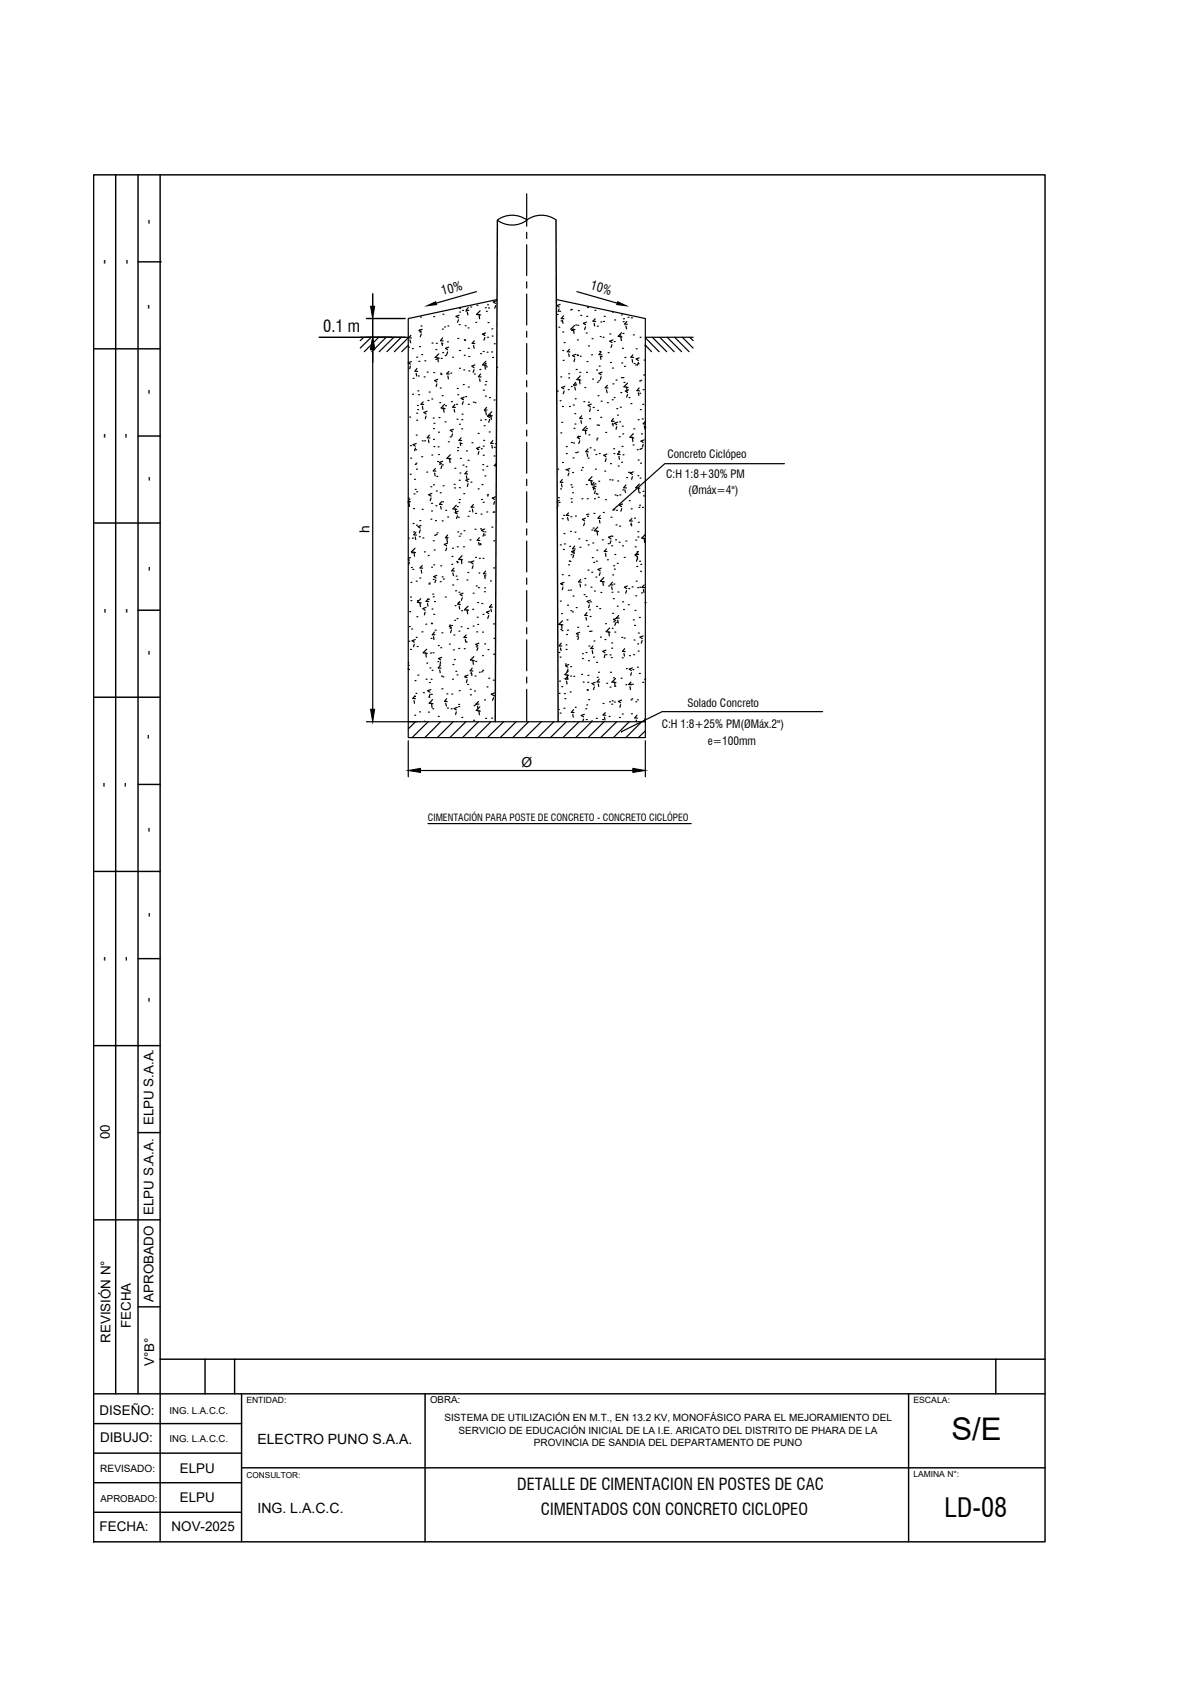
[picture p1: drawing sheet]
<svg xmlns="http://www.w3.org/2000/svg" width="210mm" height="297mm" viewBox="0 0 210 297" stroke-linecap="round" stroke-linejoin="round" font-family="sans-serif">
<!-- layer: 0 -->
<g fill="none" stroke="#000" stroke-width=".21">
<path d="M87.7 38.8a4.4 4.4 0 0 0 5.2 0M87.7 38.8a4.4 4.4 0 0 1 5.1 0 4.4 4.4 0 0 1 5.2 0M72.2 59.9l.2 .5M72.4 59.1l-.4 .4h.5M74 58.5h.1M74 58.1h.1M74.1 55.9h.1M74.2 57.4h.1M74.2 58.8l-.1 .5M74.4 58l-.5 .2 .3 .3M76.4 55.8h.1M78 58h.1"/>
<path d="M78 59.5l-.4 .5 .5 .1M78 55.4h.1M78.3 57.6h.1M78.9 57.4h.1M80.7 59.6h.1M80.8 56.3l-.2 .5M80.9 57.2h.1M80.9 55.5l-.5 .2 .4 .3M81 54.3h.1M81 55h.1M81.5 54.7h.1M81.8 59.8h.1"/>
<path d="M81.9 60h.1M82 57.4h.1M82.1 54.8h.1M82.4 55l.1 .5M82.5 57.8h.1M82.5 54.2l-.3 .4 .4 .1M83 54.1h.1M83.8 56.8h.1M84.1 53.8h.1M84.4 55.4l.1 .8M84.6 54.8l-.6 .6 .7 .1M85.2 58.9h.1"/>
<path d="M85.5 59.5l-.2 .4M85.5 54.2h.1M85.6 58.7l-.6 .2 .5 .2M85.7 54.8h.1M85.9 59.4h.1M85.9 53.7h.1M86 56.8h.1M86.1 54.3h.1M86.7 57.9h.1M86.7 59.2h.1M87.4 53.8l-.2 .5M87.5 53l-.6 .2 .4 .3"/>
<path d="M98.2 55.4h.1M98.5 57.6h.1M98.5 54.4l-.1 .5M98.6 54.8h.1M98.7 53.6l-.5 .2 .3 .3M98.9 56.5h.1M99.1 56.5l.1 .5M99.2 58.5h.1M99.3 55.7l-.4 .4 .5 .1M100.6 54.6h.1M100.7 54.5h.1M100.7 58.2h.1"/>
<path d="M101.1 58l.1 .7M101.2 57.3l-.6 .7 .7 .1M101.5 57.3h.1M101.8 59.9h.1M101.8 57.3h.1M101.9 54.7h.1M102.3 55.6h.1M103.2 57.6l-.2 .5M103.3 58.7h.1M103.4 56.8l-.6 .2 .4 .2M103.4 55.7h.1M103.5 54.2h.1"/>
<path d="M104.3 59.7h.1M104.7 57l.1 .4M104.8 54.7h.1M104.9 56.2l-.4 .4h.5M105.3 57.5h.1M105.8 59.3h.1M105.9 56.7h.1M106.3 59.4h.1M106.4 56.6h.1M106.5 55.7h.1M107.5 58.8h.1M107.9 55h.1"/>
<path d="M108 59.9l-.5 .2 .4 .3M108.3 56.4h.1M109.2 59h.1M109.4 59.3l.1 .7M109.5 58.6l-.5 .7 .6 .1M109.7 55.3l-.1 .2M109.8 58.7h.1M109.8 56.7h.1M109.9 56.2h.1M110.3 57.4l.1 .5M110.5 56.6l-.4 .5h.5M110.7 55.9h.1"/>
<path d="M111.3 56h.1M111.6 59h.1M112.8 59.4h.1M72 61.2h.1M72.2 73.5h.1M72.3 78.5h.1M72.3 64.5l-.1 .5M72.5 63.7l-.5 .2 .3 .3M72.7 61.4h.1M72.7 69.5h.1M72.8 66.7h.1M73.2 78.9l-.1 .5"/>
<path d="M73.3 79.2h.1M73.3 76.7h.1M73.3 65.8l.1 .4M73.3 78.1l-.5 .2 .4 .3M73.4 74h.1M73.4 62.9h.1M73.4 72.8h.1M73.5 64.9l-.4 .5h.5M73.6 71.4h.1M73.6 72.2h.1M73.6 68.9h.1M73.7 66.2h.1"/>
<path d="M73.8 69.5h.1M73.8 63.7h.1M73.9 61.1h.1M74.3 62.5h.1M74.4 77.7h.1M74.5 71.6v.5M74.6 70.8l-.4 .4 .5 .1M74.7 66.4h.1M74.8 77.7h.1M74.9 63.6h.1M75.1 73.3l-.1 .5M75.3 72.5l-.6 .2 .4 .2"/>
<path d="M75.3 65.6h.1M75.4 70.6h.1M75.5 77.5l.1 .5M75.6 69.1h.1M75.7 76.7l-.4 .4 .5 .1M76.1 70.3h.1M76.1 60.4h.1M76.4 73.6h.1M76.4 77.4h.1M76.4 75.5h.1M76.4 65.6h.1M76.5 74.6h.1"/>
<path d="M76.5 78.7h.1M76.8 63.3h.1M76.8 61.6h.1M76.9 60.5h.1M77 67.6l-.1 .5M77.2 63v.7M77.2 66.8l-.6 .2 .4 .3M77.2 78.7h.1M77.3 76.1h.1M77.3 62.3l-.6 .7 .7 .1M77.4 73.6h.1M77.5 70.9h.1"/>
<path d="M77.6 68.4h.1M77.7 65.8h.1M77.7 66h.1M77.8 63.1h.1M77.9 60.6h.1M77.9 60.4l.1 .5M77.9 69.7h.1M78 72h.1M78 62.1h.1M78.2 71.9l.1 .7M78.3 71.2l-.5 .7 .6 .1M78.4 74.3h.1"/>
<path d="M78.5 62.6h.1M78.5 71.5h.1M78.9 60.2h.1M78.9 62l-.2 .5M78.9 66.2l.1 .5M79 77.8h.1M79.1 61.2l-.6 .2 .4 .2M79.1 65.4l-.4 .5h.5M79.3 77h.1M79.4 65.7h.1M79.6 70.8h.1M79.7 62.9h.1"/>
<path d="M79.7 76.4l-.1 .5M79.9 75.6l-.5 .2 .3 .3M80 72.1l.1 .5M80.2 71.3l-.4 .4 .4 .1M80.5 71.2h.1M80.5 73.9h.1M80.6 68.4h.1M80.6 79.4h.1M80.7 78.9h.1M80.7 69.5h.1M81 61.8h.1M81 64.9h.1"/>
<path d="M81 74.7h.1M81.1 78l.1 .5M81.3 78.1h.1M81.3 77.2l-.4 .4h.5M81.4 75.6h.1M81.4 73.9h.1M81.4 73h.1M81.5 70.3h.1M81.6 67.8h.1M81.6 70.8l-.1 .4M81.7 65.2h.1M81.8 62.6h.1"/>
<path d="M81.8 70l-.5 .2 .3 .2M82.1 69.9h.1M82.2 79.4h.1M82.5 68.2h.1M82.5 61.4h.1M82.5 71.2h.1M82.6 65.3h.1M82.6 62.8h.1M83.2 78h.1M83.4 70.9h.1M83.5 60.9l.1 .5M83.6 65.1l-.2 .5"/>
<path d="M83.6 65.9h.1M83.6 60.1l-.4 .4h.5M83.7 64.3l-.5 .2 .4 .3M83.7 70.9h.1M84.1 79.2h.1M84.3 76.4h.1M84.4 79.6l-.1 .4M84.5 66.7l.1 .5M84.6 65.1h.1M84.6 78.8l-.6 .2 .4 .2M84.7 62.3h.1M84.7 74h.1"/>
<path d="M84.7 65.9l-.4 .5h.5M84.8 79.1h.1M85.2 61.9h.1M85.2 78.6h.1M85.2 68.7h.1M85.2 77.6h.1M85.3 75h.1M85.5 72.4h.1M85.5 64.3v.8M85.5 67.8h.1M85.5 73.9h.1M85.5 69.8h.1"/>
<path d="M85.5 64.1h.1M85.6 67.2h.1M85.6 72.6l.1 .5M85.6 63.7l-.6 .6 .7 .1M85.7 64.6h.1M85.8 71.8l-.4 .4h.4M85.8 62h.1M86.2 76.1h.1M86.3 70h.1M86.3 73.3h.1M86.3 73.9l-.2 .5M86.5 73.1l-.6 .2 .4 .3"/>
<path d="M86.5 73.2l.1 .7M86.6 62h.1M86.7 78.5l.1 .4M86.7 72.5l-.7 .7 .8 .1M86.8 63h.1M86.9 77.6l-.4 .5h.4M87.1 70.5h.1M87.1 78.8h.1M87.1 60.6h.1M87.3 78.2h.1M87.5 64.7h.1M98.2 68.9h.1"/>
<path d="M98.7 70.6h.1M98.8 66.4h.1M98.8 76.3h.1M99 74.4h.1M99.1 71.6h.1M99.2 61.8h.1M99.3 63.5h.1M99.4 60.4h.1M99.4 68.9l-.1 .5M99.6 68.1l-.6 .2 .4 .2M99.8 79.9h.1M99.8 78.7h.1"/>
<path d="M100.1 68.7h.1M100.2 65.9h.1M100.2 66.6h.1M100.2 62.3l.1 .5M100.4 71.6h.1M100.4 61.5l-.4 .5h.4M100.7 68.1h.1M100.7 78h.1M101 71.4h.1M101.1 78h.1M101.2 75.5h.1M101.3 72.9h.1"/>
<path d="M101.3 68.2l.1 .5M101.3 63.2l-.1 .5M101.3 74.7h.1M101.4 70.3h.1M101.5 67.7h.1M101.5 79.7h.1M101.5 67.4l-.4 .4 .4 .1M101.5 62.4l-.6 .2 .4 .3M101.5 65.1h.1M101.7 62.5h.1M101.8 79.7h.1M101.8 62.6h.1"/>
<path d="M101.8 76.9h.1M102.1 66.9l.1 .7M102.2 65.6h.1M102.2 77.7l-.2 .4M102.3 62.8h.1M102.3 66.2l-.6 .7 .6 .1M102.3 76.9l-.5 .2 .3 .2M102.4 74.1l.1 .5M102.5 73.3l-.3 .4h.4M102.9 70.8h.1M103.1 68.3h.1M103.2 75.8v.7"/>
<path d="M103.3 75.1l-.6 .7h.7M103.4 65.6h.1M103.4 75.5h.1M103.4 63.7h.1M103.4 79.9l.2 .5M103.6 79.1l-.4 .5h.5M103.7 60.9h.1M103.7 70.9h.1M103.8 76.6h.1M103.9 73.8h.1M104 78.9h.1M104 72l-.1 .5"/>
<path d="M104.2 71.2l-.5 .2 .3 .3M104.3 62.5h.1M104.4 66.8h.1M104.5 71.8h.1M104.7 79.3h.1M105.1 77.5h.1M105.1 65.2h.1M105.2 74.9h.1M105.2 77.2h.1M105.3 67.3h.1M105.3 72.3h.1M105.4 69.7h.1"/>
<path d="M105.5 74.9h.1M105.5 67.1h.1M105.6 64.5h.1M105.6 79.9h.1M105.7 61.9h.1M105.8 62.8l.1 .5M105.9 73.5h.1M105.9 70.7h.1M105.9 62.8h.1M105.9 62l-.3 .5h.5M105.9 66.4l-.1 .4M106.1 65.6l-.5 .2 .3 .2"/>
<path d="M106.8 76.2h.1M106.9 68.7l.1 .5M107 80l-.6 .2 .4 .3M107 70.9h.1M107 67.9l-.3 .4 .4 .1M107.2 62.1h.1M107.6 63.9h.1M107.9 60.7l-.2 .5M107.9 70.4h.1M107.9 74.7h.1M107.9 64.8h.1M108 74.6l.1 .4"/>
<path d="M108 67.6h.1M108.1 73.7l-.3 .5h.4M108.1 79.1h.1M108.2 79.9h.1M108.2 60.2h.1M108.2 70h.1M108.6 67h.1M108.7 72h.1M108.7 75.2l-.1 .4M108.8 73.1h.1M108.9 74.4l-.6 .2 .4 .2M109 79.5h.1"/>
<path d="M109.1 76.9h.1M109.2 74.3h.1M109.2 79.6l-.4 .4 .5 .1M109.3 71.7h.1M109.4 69.2h.1M109.5 66.5h.1M109.6 64h.1M109.6 78.6h.1M109.7 75.1h.1M109.7 61.4h.1M109.8 76.4h.1M109.8 66.5h.1"/>
<path d="M110 67.4h.1M110.1 64.5h.1M110.1 63h.1M110.4 68.2l.1 .7M110.6 67.5l-.6 .6 .7 .2M110.6 69.5l-.2 .5M110.8 68.7l-.6 .2 .4 .3M110.9 70h.1M111.2 71.1h.1M111.4 63.3l.1 .5M111.4 77l.1 .8M111.5 62.5l-.3 .4 .5 .1"/>
<path d="M111.6 78.4h.1M111.6 76.4l-.6 .6 .7 .2M111.7 75.6h.1M111.7 64h.1M112 64.3h.1M112.1 61.5h.1M112.3 79.2h.1M112.5 64.1h.1M112.5 73.9h.1M112.5 69.2l.1 .5M112.5 63.9l-.2 .4M112.6 68.4l-.3 .4 .4 .1"/>
<path d="M112.6 63.1l-.5 .1 .4 .3M112.7 67.1h.1M112.8 69.3h.1M112.8 79.1h.1M112.8 72.2h.1M112.9 67h.1M113 79h.1M113.1 76.4h.1M113.2 73.8h.1M113.3 71.2h.1M113.4 68.7h.1M113.4 78.3l-.2 .5"/>
<path d="M113.4 66.1h.1M113.5 63.4h.1M113.5 77.5l-.5 .2 .4 .3M113.6 75l.1 .6M113.7 60.9h.1M113.7 75.3h.1M113.7 74.2l-.3 .5h.3M72 94.8h.1M72 88.4h.3M72 98.5l.2 .2M72.1 88.7l.1 .5M72.1 87.7l-.1 .2"/>
<path d="M72.2 88.5l-.2-.1v.7M72.2 99l-.2 .5M72.2 87.9l-.2 .4M72.3 83.6h.1M72.3 98.2l-.3 .2M72.4 80.7h.1M72.5 100h.1M72.6 97.4h.1M72.7 94.8h.1M72.8 92.2h.1M72.9 89.6h.1M72.9 93.7h.1"/>
<path d="M73 87h.1M73 97.3l.1 .7M73.1 84.4h.1M73.1 96.6l-.6 .6 .7 .2M73.2 81.8h.1M73.2 86.2h.1M73.2 94.6l.1 .5M73.3 81.6h.1M73.3 93.8l-.4 .4 .5 .1M73.4 82.7h.1M73.4 92.5h.1M73.4 86.6h.1"/>
<path d="M73.9 94.6h.1M74 91.7h.1M74.1 93.4l-.2 .5M74.2 92.6l-.5 .2 .4 .2M74.3 80.5h.1M74.4 89.7h.1M74.4 99.6l-.4 .5h.5M74.5 94.8h.1M74.8 97.2h.1M75.2 83.2h.1M75.5 97.9h.1M75.9 91.5h.1"/>
<path d="M75.9 85.8h.1M76 87.7l-.2 .5M76.1 88.7h.1M76.1 90h.1M76.1 99.9h.1M76.1 80.2h.1M76.1 86.9l-.5 .3 .4 .2M76.4 95.3h.1M76.4 85.4h.1M76.4 99.5h.1M76.5 96.9h.1M76.6 94.3h.1"/>
<path d="M76.6 83.3l.1 .5M76.7 91.7h.1M76.7 82.5l-.3 .5h.4M76.8 89.1h.1M76.9 94.2h.1M76.9 86.5h.1M77 83.9h.1M77 93.9h.1M77.1 81.3h.1M77.3 80.1h.1M77.5 81.8h.1M77.6 86.8h.1"/>
<path d="M77.7 99.7h.1M77.7 89.2l.1 .5M77.8 88.4l-.3 .4 .4 .1M77.9 82.1l-.2 .4M77.9 91.8h.1M78 81.9h.1M78 88.4h.1M78 81.3l-.5 .2 .3 .2M78.1 85.6h.1M78.6 89.9h.1M78.7 94.9h.1M78.7 96.5l-.1 .5"/>
<path d="M78.8 95.1l.1 .5M78.9 95.7l-.6 .2 .4 .3M78.9 91.1h.1M78.9 94.3l-.4 .4h.5M79.2 80.8l.1 .7M79.4 80.1l-.6 .7h.7M79.6 99.4h.1M79.7 98h.1M79.7 96.6h.1M80 85.3h.1M80.1 86h.1M80.2 82.5h.1"/>
<path d="M80.2 89.6l.1 .8M80.4 89l-.6 .6 .7 .1M80.5 98.9h.1M80.6 96.3h.1M80.6 89.3h.1M80.6 99.1h.1M80.6 90.9l-.1 .4M80.7 93.7h.1M80.8 91.1h.1M80.8 90.1l-.6 .2 .4 .2M80.9 88.5h.1M80.9 84.6h.1"/>
<path d="M80.9 94.5h.1M81 85.9h.1M81 88h.1M81.1 83.3h.1M81.1 80.8h.1M81.2 94.1h.1M81.3 98.5l.1 .8M81.4 97.9l-.6 .6 .7 .1M81.6 81.9h.1M81.7 96.3h.1M81.7 87h.1M81.8 93.5h.1"/>
<path d="M82.1 82.2h.1M82.2 83.8l.1 .5M82.3 83l-.4 .5h.5M82.5 81.1h.1M82.5 91h.1M82.5 85.2l-.1 .5M82.6 99h.1M82.7 84.4l-.6 .2 .4 .3M82.7 90.1h.1M82.8 95.1h.1M83 84.9h.1M83.3 89.7v.5"/>
<path d="M83.4 99.7l-.2 .4M83.4 88.9l-.4 .5h.5M83.5 98.8l-.5 .2 .4 .3M83.7 93.2h.1M83.8 90.5h.1M83.8 98.2h.1M84.3 86.1h.1M84.4 95.6v.4M84.5 98.4h.1M84.5 94.7l-.4 .5h.5M84.6 95.8h.1M84.6 96h.1"/>
<path d="M84.7 93.2h.1M84.8 90.6h.1M84.9 88h.1M84.9 85.4h.1M85.1 82.8h.1M85.1 81.9h.1M85.1 98.4h.1M85.2 80.2h.1M85.2 88.5h.1M85.3 94l-.2 .5M85.4 94.3h.1M85.4 93.2l-.5 .2 .3 .3"/>
<path d="M85.5 83.8h.1M85.5 93.7h.1M85.8 90.2h.1M85.8 82.2h.1M85.9 87.4h.1M85.9 87.2h.1M86.7 92.9h.1M86.9 90.2h.1M87 95.3h.1M87 90.2h.1M87.1 80.3h.1M87.2 88.4l-.2 .4"/>
<path d="M87.3 87.5l-.5 .2 .4 .3M87.5 81.6l-.4 .4 .4 .1M98.2 88.5l.2 .1M98.3 82.7h.1M98.4 89l-.2 .4M98.4 87.7h.1M98.5 88.5h.1M98.5 88.2l-.3 .1M98.7 96h.1M98.8 86.1h.1M99 85.3v.5M99.1 91.4h.1"/>
<path d="M99.1 84.5l-.4 .4 .5 .1M99.1 81.5h.1M99.3 96.8h.1M99.3 90.8h.1M99.4 94h.1M99.5 95.8h.1M99.7 82.7h.1M99.9 82.7l.4 .3M100 91.2l.1 .5M100.2 99.5h.1M100.2 90.4l-.4 .4h.5M100.3 83.3l-.2 .5"/>
<path d="M100.3 98.8h.1M100.4 96.3h.1M100.4 82.5l-.5 .2M100.4 98.9h.1M100.5 93.6h.1M100.6 91h.1M100.6 85.4h.1M100.7 87.9h.1M100.7 97.7h.1M100.7 88.5h.1M100.8 85.8h.1M100.9 83.3h.1"/>
<path d="M100.9 86.8h.1M101 80.7h.1M101.1 97.1l.1 .4M101.1 97.8l-.1 .4M101.3 96.2l-.4 .5h.5M101.3 97l-.6 .2 .4 .2M101.3 93.8h.1M101.4 90.9h.1M102 94.9h.1M102.2 96.4h.1M102.4 82.8h.1M102.6 87.9h.1"/>
<path d="M102.6 82.4h.1M103 92.1l-.1 .5M103.2 91.3l-.6 .2 .4 .3M103.3 85.4h.1M103.3 95.2h.1M103.4 90.7h.1M103.5 87.9h.1M103.5 91h.1M103.6 90.6h.1M103.7 96h.1M103.7 80.7h.1M104.2 84.7l.1 .7"/>
<path d="M104.3 93.4h.1M104.3 84l-.6 .6 .7 .1M104.4 98.2h.1M104.5 95.7h.1M104.5 93h.1M104.5 85.8l.1 .5M104.6 99.1h.1M104.7 90.5h.1M104.7 85l-.4 .4 .5 .1M104.8 87.9h.1M104.8 85.2h.1M104.9 82.7h.1"/>
<path d="M104.9 86.5l-.1 .4M105 80.1h.1M105.1 87h.1M105.1 85.7l-.6 .2 .4 .2M105.1 98.9h.1M105.2 96.9h.1M105.2 87.1h.1M105.2 93.5l.1 .8M105.4 92.9l-.6 .6 .7 .1M105.4 87.6h.1M105.5 84.8h.1M105.6 91.7l.1 .4"/>
<path d="M105.8 90.8l-.4 .5h.5M106.2 95.1h.1M106.3 90.3h.1M106.6 83h.1M106.7 88h.1M106.7 97.5l.1 .5M106.8 80.8l-.1 .5M106.9 96.7l-.4 .4 .5 .1M107 98.6h.1M107.2 95.8h.1M107.5 84.5h.1M107.6 81.7h.1"/>
<path d="M107.7 91.1h.1M107.7 95.3l-.2 .4M107.8 96.2h.1M107.8 94.4l-.5 .2 .4 .3M107.9 94.5h.1M107.9 84.6h.1M108.1 99.7h.1M108.2 89.8h.1M108.4 97.7h.1M108.4 87.2h.1M108.5 95.1h.1M108.6 92.5h.1"/>
<path d="M108.7 89.9h.1M108.7 87.3h.1M108.8 99.3h.1M108.9 84.7h.1M109 82.1h.1M109.1 80.4l.1 .5M109.1 95.5h.1M109.2 92.7h.1M109.2 87.2h.1M109.5 81.4h.1M109.6 89.6l-.2 .5M109.7 96.2h.1"/>
<path d="M109.7 88.8l-.5 .2 .3 .3M109.8 86.3h.1M109.8 80.1h.1M110 98.2h.1M110.1 86.3l.1 .5M110.3 95.3h.1M110.3 85.5l-.4 .4 .5 .1M110.4 84.1h.1M110.8 83.2h.1M110.9 88.2h.1M111.2 92.4h.1M111.2 89.6h.1"/>
<path d="M111.2 92.1l.1 .6M111.4 91.3l-.4 .5h.4M111.4 84l-.1 .4M111.6 83.1l-.5 .2 .3 .3M111.8 91.3h.1M112 96.3h.1M112 95.2h.1M112.2 99.8h.1M112.3 97.2h.1M112.3 98l.1 .5M112.3 98.4l-.1 .5M112.4 94.6h.1"/>
<path d="M112.4 83.8h.1M112.4 93.7h.1M112.5 81.1h.1M112.5 97.2l-.4 .4 .5 .1M112.5 97.6l-.6 .2 .4 .3M112.5 92h.1M112.5 85.9l.1 .8M112.6 89.4h.1M112.7 86.8h.1M112.7 85.3l-.7 .6 .8 .1M112.7 89h.1M112.7 98.9h.1"/>
<path d="M112.8 84.2h.1M112.9 81.6h.1M112.9 99.4h.1M113.2 89.4h.1M113.3 86.6h.1M113.4 87.4h.1M113.5 94.8l.1 .8M113.7 94.2l-.6 .6 .6 .1M138.2 81.7h-21l-9.2 8.2M72 117.2h.1M72 117.8v.3M72 117.9h.1"/>
<path d="M72 113h.1M72 116.7v.2M72.1 110.4h.1M72.2 107.8h.1M72.3 105.2h.1M72.3 114.4h.1M72.4 102.6h.1M72.4 105.8h.1M72.5 110.8h.1M72.8 100.3h.1M73 113.5l-.1 .4M73.1 119.9h.1"/>
<path d="M73.2 112.7l-.6 .2 .4 .2M73.3 102.4h.1M73.3 112.3h.1M73.5 108.7h.1M73.5 113.9h.1M73.6 105.8h.1M73.6 118.9h.1M74 101.8h.1M74 106.2l.1 .7M74.2 105.5l-.6 .6 .6 .1M74.2 100.4l.1 .6M74.4 111.3h.1"/>
<path d="M74.9 107.9l-.1 .4M75 110h.1M75 115l.1 .8M75.1 119.7h.1M75.1 107l-.6 .2 .4 .3M75.2 116.8h.1M75.2 114.4l-.6 .6 .7 .1M75.3 106.3l.1 .5M75.5 105.5l-.4 .4 .5 .1M75.5 105.6h.1M75.6 102.9h.1M75.6 102.7h.1"/>
<path d="M75.8 117.7h.1M75.9 115h.1M76 112.5h.1M76 119.7h.1M76 109.8h.1M76.1 109.9h.1M76.1 107.3h.1M76.1 118.1h.1M76.3 104.7h.1M76.3 115h.1M76.4 102.1h.1M76.4 105.1h.1"/>
<path d="M76.4 112.2l.1 .5M76.4 108.2h.1M76.6 106h.1M76.6 111.4l-.4 .4h.5M76.7 111h.1M76.8 102.2l-.1 .4M77 101.4l-.6 .2 .4 .2M77.2 116.6h.1M77.2 113.7h.1M77.5 118.1l.1 .4M77.6 102.5h.1M77.6 117.2l-.4 .5h.5"/>
<path d="M77.7 114.1h.1M77.7 116.6l-.2 .5M77.8 119.1h.1M77.8 115.8l-.5 .2 .4 .3M77.9 111.5h.1M77.9 101.6h.1M78 119.2h.1M78.1 102h.1M78.5 105.2h.1M79.2 113.5h.1M79.2 110.1h.1M79.3 110.7h.1"/>
<path d="M79.6 111l-.2 .4M79.7 119.7h.1M79.7 110.2l-.5 .1 .4 .3M79.8 103.1h.1M79.8 117.1h.1M79.8 101l.1 .4M79.9 114.5h.1M80 111.9h.1M80 100.1l-.4 .5h.5M80.1 116.2h.1M80.1 109.3h.1M80.2 106.7h.1"/>
<path d="M80.3 104.1h.1M80.3 118.3h.1M80.4 101.5h.1M80.5 102.1h.1M80.5 109h.1M80.5 118.9h.1M80.8 106.2h.1M80.8 114.2h.1M80.9 111.2h.1M80.9 104.3h.1M80.9 106.8l.1 .5M81.1 106l-.4 .5h.4"/>
<path d="M81.3 110.4h.1M81.4 107.6h.1M81.5 105.3l-.2 .5M81.6 104.5l-.5 .2 .4 .3M81.8 114.3h.1M81.9 119.3h.1M82 112.7l.1 .4M82.2 113.1h.1M82.2 111.9l-.4 .4h.4M82.3 102.2h.1M82.3 107.4l.1 .7M82.3 119.7l-.1 .6"/>
<path d="M82.4 110.7h.1M82.5 100.9h.1M82.5 106.8l-.6 .6 .7 .1M82.5 118.9l-.6 .3 .4 .2M83 118.6h.1M83.1 118.5l.1 .5M83.2 117.7l-.3 .5h.4M83.3 107.3h.1M83.3 116.3l.1 .7M83.4 104.5h.1M83.4 110.3h.1M83.5 115.7l-.6 .6 .7 .1"/>
<path d="M83.7 119.1h.1M83.8 116.5h.1M83.9 113.9h.1M83.9 103.2h.1M84 111.3h.1M84.1 108.7h.1M84.2 106.2h.1M84.2 110h.1M84.2 114.1l-.1 .5M84.3 103.5h.1M84.4 101h.1M84.4 113.3l-.6 .2 .4 .3"/>
<path d="M84.5 118.4h.1M84.9 118.3h.1M84.9 106.3h.1M85 115.5h.1M85 111.4h.1M85.1 118.1h.1M85.1 108.2h.1M85.4 104.3h.1M85.4 103.6h.1M85.4 113.4h.1M85.4 101.4l.1 .5M85.5 101.5h.1"/>
<path d="M85.6 100.6l-.4 .5h.5M86 114.5h.1M86.1 119.5h.1M86.1 108.4l-.1 .6M86.3 107h.1M86.3 107.6l-.5 .3 .3 .2M86.4 102.3h.1M86.5 107.3l.1 .5M86.6 106.5l-.3 .4 .5 .1M86.9 119.8h.1M87 115.3h.1M87 100.1h.1"/>
<path d="M87 109.9h.1M87.1 112.5h.1M98.5 115h.1M98.7 115.8h.1M98.7 105.9h.1M98.8 114.2l.1 .4M98.8 110.9h.1M98.9 102.9h.1M98.9 113.3l-.4 .5h.5M99 108.1h.1M99 110v.7M99 111.1h.1"/>
<path d="M99.1 101.2h.1M99.1 109.4l-.6 .6 .7 .1M99.2 103.4l-.1 .5M99.4 102.6l-.6 .2 .4 .3M99.6 119.6h.1M99.6 117h.1M99.8 114.4h.1M99.8 113.6h.1M99.9 111.8h.1M99.9 109.2h.1M100 118.9l.1 .7M100 106.6h.1"/>
<path d="M100 111h.1M100 119.2l-.4 .4 .5 .1M100.1 117.9l-.2 .4M100.1 104h.1M100.1 118.2l-.5 .7 .6 .1M100.2 101.4h.1M100.2 117.1l-.5 .2 .4 .2M100.6 119.1h.1M100.6 104h.1M100.6 117.5h.1M100.6 107.6h.1M100.9 107.8h.1"/>
<path d="M101 105h.1M101.1 119.2h.1M101.5 107h.1M101.7 112.1h.1M101.8 110.5h.1M102 112.2l-.2 .5M102.1 111.4l-.5 .2 .4 .3M102.2 102.9l.1 .5M102.3 102.1l-.3 .4 .4 .1M102.5 118.8h.1M102.6 116h.1M102.6 115.2h.1"/>
<path d="M102.9 104.8h.1M103.1 101.9h.1M103.1 103.1h.1M103.3 105.1h.1M103.3 115h.1M103.3 108.8l.1 .4M103.4 107.9l-.3 .5h.4M103.6 110.3h.1M103.6 119h.1M103.6 100.4h.1M103.7 116.4h.1M103.8 113.8h.1"/>
<path d="M103.9 107.4h.1M103.9 106.6l-.2 .4M103.9 111.2h.1M104 108.6h.1M104 105.7l-.5 .2 .4 .3M104.1 106h.1M104.2 103.4h.1M104.2 111.2h.1M104.3 100.8h.1M104.4 114.6l.1 .5M104.5 113.8l-.4 .4 .5 .1M104.6 115.8h.1"/>
<path d="M104.7 112.9h.1M104.8 104.1h.1M105 101.7h.1M105.1 106.8h.1M105.1 116.7h.1M105.3 119.3h.1M105.5 118.4h.1M105.6 119.7l-.4 .4 .5 .1M105.7 107.2h.1M105.8 100.9l-.2 .5M105.8 112.3h.1M105.9 104.4h.1"/>
<path d="M105.9 100.1l-.5 .2 .4 .3M106.2 102.4l.1 .8M106.4 101.8l-.6 .6 .7 .1M106.6 112.7h.1M106.6 115.3l-.1 .6M106.7 109.9h.1M106.8 115.3h.1M106.8 114.5l-.6 .3 .4 .2M107.3 103.2h.1M107.3 111.3l.1 .7M107.4 110.6l-.6 .7 .7 .1M107.5 115.4h.1"/>
<path d="M107.6 118.4h.1M107.7 115.9h.1M107.8 113.3h.1M107.8 114.2h.1M107.8 103.4l.1 .5M107.9 104.3h.1M107.9 110.7h.1M107.9 102.6l-.3 .4 .4 .1M108 108.1h.1M108 101.3h.1M108.1 105.5h.1M108.1 119.4h.1"/>
<path d="M108.1 109.5h.1M108.2 102.9h.1M108.3 100.3h.1M108.4 111.4h.1M108.5 119.5l-.6 .7 .7 .1M108.5 109.7l-.1 .5M108.7 109.6h.1M108.7 108.9l-.6 .2 .4 .3M108.8 106.8h.1M108.9 109.2l.1 .6M108.9 104.3h.1M109 108.4l-.3 .5h.4"/>
<path d="M109.5 119.5h.1M109.6 112.3h.1M109.7 115.9h.1M109.7 106h.1M109.9 107.4h.1M110 115.1l.1 .5M110 112.4h.1M110.1 114.3l-.4 .5h.5M110.4 117.8h.1M110.4 104l-.1 .5M110.6 103.2l-.5 .2 .3 .3M110.7 106.5h.1"/>
<path d="M110.8 103.7h.1M110.9 115.5h.1M111.3 118.5l-.1 .5M111.4 103.4h.1M111.4 117.7l-.5 .2 .4 .2M111.5 118h.1M111.6 109.2h.1M111.7 115.3h.1M111.7 112.8h.1M111.8 110.2h.1M111.9 107.6h.1M112 105h.1"/>
<path d="M112.1 102.4h.1M112.3 117.5h.1M112.4 103.5h.1M112.4 113.4h.1M112.5 114.7h.1M112.5 111.5h.1M112.7 108.8h.1M112.7 118.6h.1M112.8 103.4h.1M112.9 100.7h.1M113.1 104.5h.1M113.2 112.8l-.2 .5"/>
<path d="M113.4 112l-.6 .3 .4 .2M113.4 103.9l.1 .5M113.5 103.1l-.4 .4h.5M113.6 119.7h.1M113.7 106.2h.1M73 123.4l.1 .5M73.1 122.7h.1M73.1 126h.1M73.1 122.6l-.3 .4 .4 .1M73.3 122.2h.1M73.9 125.4h.1M74 127.1v.1"/>
<path d="M74.6 122h.1M74.7 127.1h.1M75.5 125.5h.1M75.6 122.8h.1M75.7 120.3h.1M75.8 122.3l-.2 .5M75.9 121.5l-.5 .2 .4 .2M76 122.3h.1M76.1 123.9v.8M76.2 123.3l-.6 .6 .7 .1M76.3 124.9h.1M77.2 126.2h.1"/>
<path d="M77.9 121.4h.1M78.6 123.9l.1 .5M78.7 123.1l-.4 .5h.5M78.8 122.2h.1M78.9 124.7h.1M79.5 124.9h.1M79.6 122.3h.1M80.4 125.4l-.1 .5M80.6 124.6l-.6 .2 .4 .3M80.8 124.5h.1M80.8 124.1h.1M80.9 121.7h.1"/>
<path d="M81.4 126.4h.1M82.4 120.6h.1M82.9 121.4h.1M82.9 122.4h.1M83.5 126.9h.1M83.6 124.3h.1M83.6 121.7h.1M83.8 124.1h.1M84.1 124.4l.2 .5M84.3 123.6l-.4 .4 .5 .1M84.4 125.2l.1 .7M84.6 124.5l-.7 .7 .8 .1"/>
<path d="M85.4 123.3h.1M85.6 126.6h.1M85.8 121h.1M86.6 126.5h.1M87 122.9l-.2 .5M87.1 122.6h.1M87.2 122.1l-.6 .2 .4 .2M98.4 125h.1M98.5 122.2h.1M98.6 120h.1M98.7 125.6h.1M99 121h.1"/>
<path d="M99.4 124.8h.1M99.5 122.2h.1M99.6 123.1h.1M99.9 120v.5M100.5 121.9h.1M101 125.9v.5M101.1 125l-.4 .5h.5M101.2 127.1v.1M101.4 124.6h.1M102.8 120.2h.1M102.9 126.7l-.2 .5M103 125.8l-.6 .3 .5 .2"/>
<path d="M103.2 124.9h.1M103.3 126.8h.1M103.4 124.2h.1M103.4 121.5h.1M103.5 121.6h.1M103.6 120.2h.1M103.7 123.3h.1M104.3 127h.1M104.8 121l-.2 .5M104.9 120.2l-.6 .2 .4 .3M105.1 126.6h.1M105.4 120.5l.1 .5"/>
<path d="M106.2 126.8h.1M106.3 123.9h.1M106.5 126.4l.1 .5M106.7 125.5l-.4 .5h.5M106.9 120.4h.1M107.3 126.2h.1M107.4 123.6h.1M107.5 121.1h.1M107.8 124.1h.1M107.9 123.5h.1M108.3 123.7h.1M108.3 120.2l.1 .7"/>
<path d="M108.4 120.9h.1M109.2 126.4h.1M109.4 124.1l-.2 .5M109.5 123.3l-.5 .3 .4 .2M109.7 125.8h.1M110.3 120.6h.1M111 121l.1 .5M111.1 120.6h.1M111.2 123.3h.1M111.2 120.2l-.4 .4h.5M111.3 125.8h.1M111.4 123.1h.1"/>
<path d="M111.4 120.6h.1M112 123.6h.1M112.1 126.9l.1 .3M112.3 126l-.4 .5h.4M112.3 123.3h.1M113.3 120.2h.1M113.7 126.6v.1M145 125.4h-28.3l-7.2 3.5M75.4 145.1h46.4"/>
</g>
<!-- layer: FINAS -->
<g fill="none" stroke="#000" stroke-width=".21">
<path d="M63.5 59.4h8.5M64.1 59.4l-.6 .6M65.4 59.4l-1.9 1.9M66.7 59.4l-2.5 2.6M68.1 59.4l-2.6 2.6M69.4 59.4l-2.6 2.6M70.7 59.4l-2.5 2.6M72 59.5l-2.5 2.5M113.7 59.5l2.4 2.5M113.7 59.4h8.5M115 59.4l2.5 2.6M116.3 59.4l2.5 2.6"/>
<path d="M117.6 59.4l2.5 2.6M118.9 59.4l2.5 2.6M120.3 59.4l1.9 1.9M121.6 59.4l.6 .6M72 60.8l-1.2 1.2M113.7 60.8l1.1 1.2M72 127.2v2.7h41.7v-2.7M73.2 127.2l-1.2 1.2M75.5 127.2l-2.9 2.7M77.7 127.2l-2.8 2.7M79.9 127.2l-2.8 2.7M82.1 127.2l-2.8 2.7"/>
<path d="M84.3 127.2l-2.8 2.7M86.5 127.2l-2.8 2.7M88.8 127.2l-2.9 2.7M91 127.2l-2.8 2.7M93.2 127.2l-2.8 2.7M95.4 127.2l-2.8 2.7M97.6 127.2l-2.8 2.7M99.8 127.2l-2.8 2.7M102.1 127.2l-2.9 2.7M104.3 127.2l-2.8 2.7M106.5 127.2l-2.8 2.7M108.7 127.2l-2.8 2.7"/>
<path d="M110.9 127.2l-2.8 2.7M113.1 127.2l-2.8 2.7M113.7 128.8l-1.2 1.1"/>
</g>
<!-- layer: BASES -->
<path d="M87.6 52.8l-15.6 3.3v71.1h41.7v-71.1l-15.6-3.3" fill="none" stroke="#000" stroke-width=".21"/>
<!-- layer: 0 -->
<path d="M65.3 54h.7l-.3 2.1zM65.7 59.4l.3 2.2h-.7z" fill="#000" stroke="#000" stroke-width=".18"/>
<!-- layer: G-EJES -->
<g fill="none" stroke="#000" stroke-width=".21">
<path d="M92.8 34.1v5.8M92.8 40.9v1.1M92.8 43.1v5.4M92.8 49.6v1.1M92.8 51.8v5.5M92.8 58.4v1M92.8 60.5v5.4M92.8 67v1.1M92.8 69.2v5.5M92.8 75.8v1M92.8 77.9v5.5M92.8 84.4v1.1"/>
<path d="M92.8 86.6v5.5M92.8 93.2v1.1M92.8 95.3v5.5M92.8 101.8v1.1M92.8 104v5.5M92.8 110.6v1.1M92.8 112.7v5.5M92.8 119.3v1M92.8 121.4v5.8"/>
</g>
<!-- layer: TEXTOS -->
<path d="M64.6 59.4h4.4M84 51.4l-7.1 2M101.7 51.4l7.1 2M65.7 61.6v63.4M64.6 127.2h9M72 130.5v6.3M74.1 135.7h37.4M113.7 130.5v6.3" fill="none" stroke="#000" stroke-width=".21"/>
<path d="M75.3 53.9l1.5-.7 .1 .5zM108.9 53.2l1.5 .7-1.7-.2zM65.7 59.4l.3 2.2h-.7zM65.3 125h.7l-.3 2.2zM72 135.7l2.1-.3v.7zM111.5 135.4l2.2 .3-2.2 .4z" fill="#000" stroke="#000" stroke-width=".18"/>
<!-- layer: 0 -->
<g fill="none" stroke="#000" stroke-width=".25">
<path d="M16.5 30.8h167.7v240.8h-167.7zM20.4 30.8v214.8M24.3 30.8v214.8M28.2 30.8v208.7M87.7 38.8l-.4 88.4M98 38.8l.4 88.4M24.3 46.1h3.9M28.2 46.1h.1M56.2 59.4h15.2M64.6 56.1h6.8M65.7 51.8v2.2M65.7 56.1v3.3"/>
<path d="M16.5 61.5h11.7M24.3 76.8h3.9M65.7 61.6v2.2M16.5 92.1h11.7M24.3 107.5h3.9M16.5 122.8h11.7M24.3 138.2h3.9M16.5 153.5h11.7M24.3 168.9h3.9M16.5 184.2h11.7M24.3 199.5h3.9M16.5 214.9h11.7"/>
<path d="M24.3 230.2h3.9M36.1 239.5v6.1M41.3 239.5v6.1M175.5 239.5v6.1M184.2 239.5h-156v32.1M16.5 245.6h167.7M16.5 256h26.1M16.5 250.8h26.1M42.6 245.6v26M42.6 258.6h141.6M74.9 245.6v26M160.1 245.6v26"/>
<path d="M16.5 266.4h26.1M16.5 261.2h26.1"/>
</g>
<text font-size="5.5" x="167.7" y="253.8">S/E</text>
<text font-size="4.6" x="166.5" y="267.2">LD-08</text>
<g font-size="2.9">
<text x="57" y="58.4">0.1 m</text>
<text x="91.2" y="262.5">DETALLE DE CIMENTACION EN POSTES DE CAC</text>
<text x="95.3" y="266.9">CIMENTADOS CON CONCRETO CICLOPEO</text>
</g>
<g font-size="2.5">
<text x="45.4" y="254.3">ELECTRO PUNO S.A.A.</text>
<text x="45.4" y="266.6">ING. L.A.C.C.</text>
</g>
<g font-size="2.4">
<text x="26.9" y="39.4" transform="rotate(-90 26.9 39.4)">-</text>
<text x="19.1" y="46.5" transform="rotate(-90 19.1 46.5)">-</text>
<text x="23" y="46.5" transform="rotate(-90 23 46.5)">-</text>
<text x="26.8" y="54.4" transform="rotate(-90 26.8 54.4)">-</text>
<text x="26.9" y="69.5" transform="rotate(-90 26.9 69.5)">-</text>
<text x="19.1" y="77.2" transform="rotate(-90 19.1 77.2)">-</text>
<text x="22.8" y="77.2" transform="rotate(-90 22.8 77.2)">-</text>
<text x="26.9" y="84.8" transform="rotate(-90 26.9 84.8)">-</text>
<text x="65.1" y="94" transform="rotate(-90 65.1 94)">h</text>
<text x="27" y="100.5" transform="rotate(-90 27 100.5)">-</text>
<text x="19.1" y="107.9" transform="rotate(-90 19.1 107.9)">-</text>
<text x="22.9" y="107.9" transform="rotate(-90 22.9 107.9)">-</text>
<text x="26.9" y="115.4" transform="rotate(-90 26.9 115.4)">-</text>
<text x="26.8" y="130.2" transform="rotate(-90 26.8 130.2)">-</text>
<text x="91.9" y="135.1">Ø</text>
<text x="19" y="138.6" transform="rotate(-90 19 138.6)">-</text>
<text x="22.7" y="138.6" transform="rotate(-90 22.7 138.6)">-</text>
<text x="26.9" y="146.5" transform="rotate(-90 26.9 146.5)">-</text>
<text x="26.9" y="161.5" transform="rotate(-90 26.9 161.5)">-</text>
<text x="19.1" y="169.3" transform="rotate(-90 19.1 169.3)">-</text>
<text x="22.9" y="169.3" transform="rotate(-90 22.9 169.3)">-</text>
<text x="26.9" y="176.6" transform="rotate(-90 26.9 176.6)">-</text>
<text x="19.4" y="200.7" transform="rotate(-90 19.4 200.7)">00</text>
<text x="27" y="198.3" transform="rotate(-90 27 198.3)">ELPU S.A.A.</text>
<text x="27" y="214.1" transform="rotate(-90 27 214.1)">ELPU S.A.A.</text>
<text x="23.1" y="234" transform="rotate(-90 23.1 234)">FECHA</text>
<text x="27.1" y="229.3" transform="rotate(-90 27.1 229.3)">APROBADO</text>
<text x="19.5" y="236.6" transform="rotate(-90 19.5 236.6)">REVISIÓN N°</text>
<text x="27.2" y="240.7" transform="rotate(-90 27.2 240.7)">V°B°</text>
<text x="17.6" y="249.3">DISEÑO:</text>
<text x="17.6" y="254">DIBUJO:</text>
<text x="31.7" y="259.6">ELPU</text>
<text x="17.6" y="269.8">FECHA:</text>
<text x="30.3" y="269.8">NOV-2025</text>
<text x="31.7" y="264.7">ELPU</text>
</g>
<g font-size="2.2">
<text x="78" y="52" transform="rotate(-15 78 52)">10%</text>
<text x="104" y="51" transform="rotate(15 104 51)">10%</text>
</g>
<g font-size="2">
<text x="117.6" y="80.7">Concreto Ciclópeo</text>
<text x="117.4" y="84.1">C:H 1:8+30% PM</text>
<text x="121.3" y="87">(Ømáx=4&quot;)</text>
<text x="121.1" y="124.5">Solado Concreto</text>
<text x="116.6" y="128.2">C:H 1:8+25% PM(ØMáx.2&quot;)</text>
<text x="124.7" y="131.3">e=100mm</text>
</g>
<g font-size="1.8">
<text x="78.3" y="250.3">SISTEMA DE UTILIZACIÓN EN M.T., EN 13.2 KV, MONOFÁSICO PARA EL MEJORAMIENTO DEL</text>
<text x="80.8" y="252.7">SERVICIO DE EDUCACIÓN INICIAL DE LA I.E. ARICATO DEL DISTRITO DE PHARA DE LA</text>
<text x="94.1" y="254.8">PROVINCIA DE SANDIA DEL DEPARTAMENTO DE PUNO</text>
<text x="17.7" y="259.4">REVISADO:</text>
</g>
<g font-size="1.7">
<text x="75.4" y="144.7">CIMENTACIÓN PARA POSTE DE CONCRETO - CONCRETO CICLÓPEO</text>
<text x="29.9" y="249">ING. L.A.C.C.</text>
<text x="75.8" y="247.3">OBRA:</text>
<text x="29.9" y="254">ING. L.A.C.C.</text>
<text x="17.7" y="264.7">APROBADO:</text>
</g>
<g font-size="1.5">
<text x="43.4" y="247.3">ENTIDAD:</text>
<text x="161" y="247.3">ESCALA:</text>
<text x="43.5" y="260.3">CONSULTOR:</text>
<text x="161" y="260.2">LAMINA N°:</text>
</g>
</svg>
